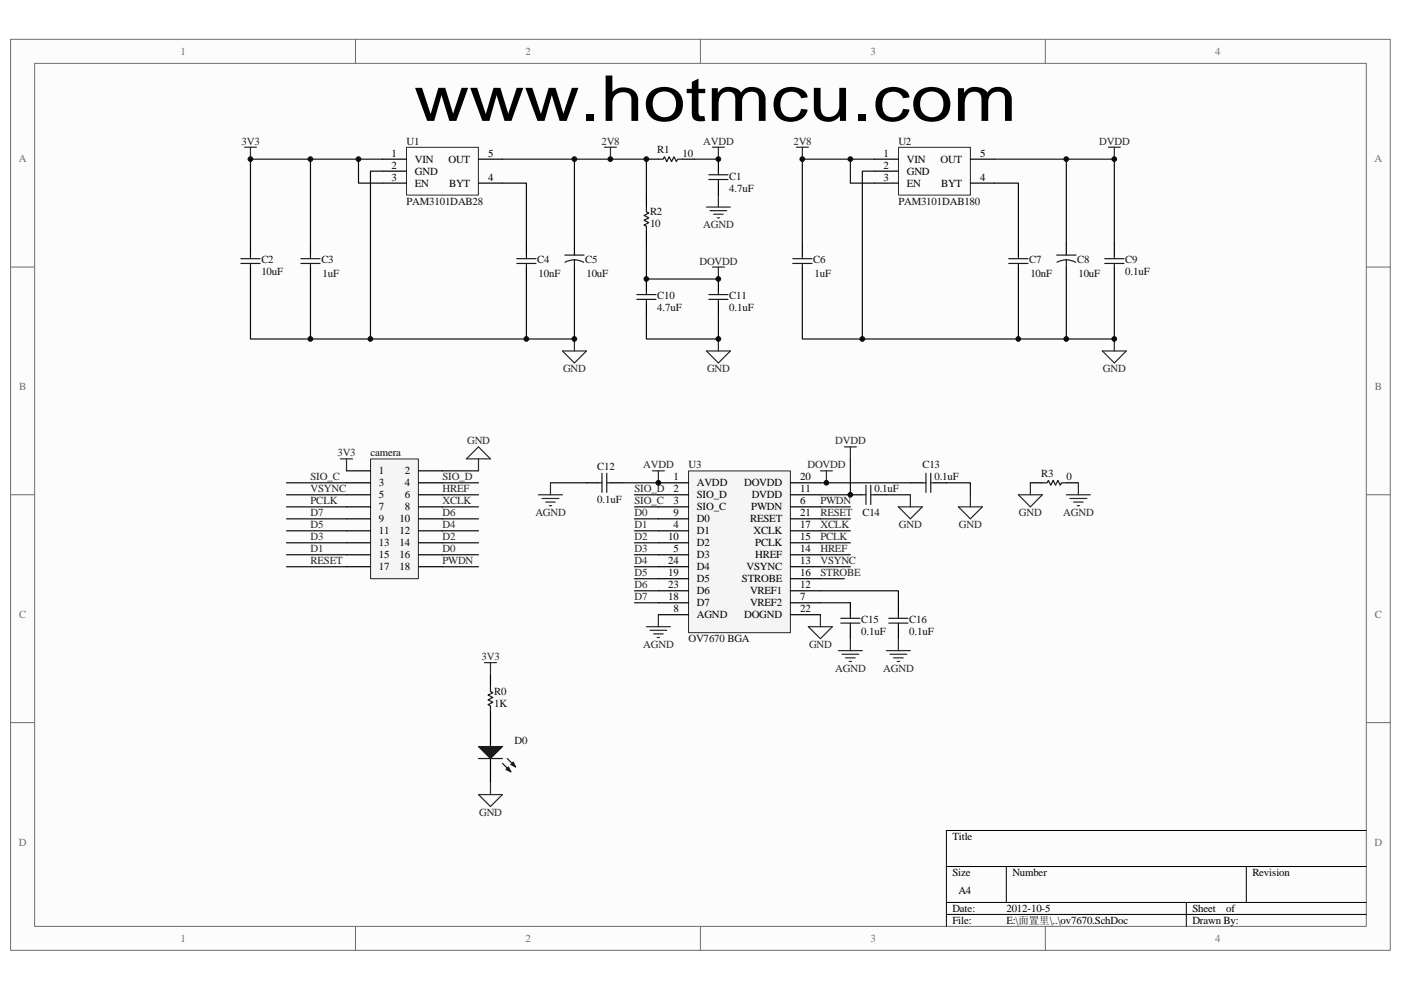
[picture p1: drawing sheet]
<svg xmlns="http://www.w3.org/2000/svg" width="297mm" height="210mm" viewBox="0 0 297 210" stroke-linecap="round" stroke-linejoin="round" font-family="sans-serif">
<path d="M2.3 8.4h292.5v193.2h-292.5z" fill="#fcfcfc"/>
<g fill="none" stroke="#6e6e6e" stroke-width=".21">
<path d="M2.2 8.3h292.6v193.3h-292.6zM7.3 13.4h282.4v183.1h-282.4zM75.4 8.3v5.1M148.5 8.3v5.1M221.6 8.3v5.1M2.2 56.6h5.1M289.7 56.6h5.1M2.2 104.9h5.1M289.7 104.9h5.1M2.2 153.3h5.1M289.7 153.3h5.1M75.4 196.5v5.1"/>
<path d="M148.5 196.5v5.1M221.6 196.5v5.1"/>
</g>
<path d="M289.7 176.1h-89v20.4M200.7 183.8h89M200.7 191.4h89M200.7 194h89M213.4 183.8v7.6M251.5 191.4v5.1M264.2 183.8v7.6" fill="none" stroke="#000" stroke-width=".21"/>
<g fill="none" stroke="#0e0e0e" stroke-width=".25">
<path d="M93.8 99.9h7.6M60.7 110h12.8M60.7 112.6h12.8M60.7 115.1h12.8M60.7 117.7h12.8M60.7 102.4h12.8M60.7 104.9h12.8M60.7 107.5h12.8M93.8 110h7.6M93.8 112.6h7.6M93.8 115.1h7.6M93.8 117.7h7.6"/>
<path d="M93.8 102.4h7.6M93.8 104.9h7.6M93.8 107.5h7.6M60.7 120.2h12.8M93.8 120.2h7.6"/>
</g>
<path d="M72.2 97.3h2.5M73.5 97.3v2.6" fill="none" stroke="#262626" stroke-width=".25"/>
<path d="M78.6 97.4h10.1v25.3h-10.1z" fill="#f5f5f5"/>
<path d="M78.6 97.3h10.1v25.4h-10.1z" fill="none" stroke="#262626" stroke-width=".21"/>
<g fill="none" stroke="#000" stroke-width=".25">
<path d="M65.8 51.6v2.5M65.8 56.6v2.6M73.5 99.9h5M88.7 99.9h5.1M73.5 102.4h5M73.5 104.9h5M73.5 107.5h5M73.5 110h5M73.5 112.6h5M73.5 115.1h5M73.5 117.7h5M88.7 102.4h5.1"/>
<path d="M88.7 104.9h5.1M88.7 107.5h5.1M88.7 110h5.1M88.7 112.6h5.1M88.7 115.1h5.1M88.7 117.7h5.1M73.5 120.2h5M88.7 120.2h5.1"/>
</g>
<path d="M63.8 54.9h4.1M63.8 55.9h4.1M65.8 54.1v.8M65.8 55.9v.7" fill="none" stroke="#1c1c1c" stroke-width=".25"/>
<path d="M86.2 31.3h15.2v10.1h-15.2z" fill="#fcfcfc"/>
<path d="M86.2 31.2h15.2v10.2h-15.2z" fill="none" stroke="#262626" stroke-width=".21"/>
<path d="M81.1 33.8h5.1M81.1 36.3h5.1M81.1 38.8h5.1M101.4 33.8h5.1M101.4 38.8h5.1M111.6 51.6v2.5M111.6 56.6v2.6M170.1 51.6v2.5M170.1 56.6v2.6" fill="none" stroke="#000" stroke-width=".25"/>
<path d="M76 33.8v5h5.1" fill="none" stroke="#0e0e0e" stroke-width=".25"/>
<path d="M109.6 54.9h4M109.6 55.9h4M111.6 54.1v.8M111.6 55.9v.7M168.1 54.9h4.1M168.1 55.9h4.1M170.1 54.1v.8M170.1 55.9v.7" fill="none" stroke="#1c1c1c" stroke-width=".25"/>
<path d="M128.1 31.2h2.6M129.4 31.2v2.6M149.8 43.9h5.1M150.5 44.7h3.6M151.3 45.4h2M152.1 46.2h.5M152.3 41.4v2.5" fill="none" stroke="#262626" stroke-width=".25"/>
<path d="M190.5 31.3h15.2v10.1h-15.2z" fill="#fcfcfc"/>
<path d="M190.5 31.2h15.2v10.2h-15.2z" fill="none" stroke="#262626" stroke-width=".21"/>
<g fill="none" stroke="#000" stroke-width=".25">
<path d="M137.1 33.8h2.5M144.7 33.8h2.5M152.3 33.8v2.5M152.3 38.8v2.6M185.4 33.8h5.1M185.4 36.3h5.1M185.4 38.8h5.1M205.7 33.8h5.1M205.7 38.8h5.1M53.1 51.6v2.5M53.1 56.6v2.6M121.8 51.6v2.5"/>
<path d="M121.8 56.6v2.6M137.1 41.4v2.5M137.1 49v2.6M137.1 59.2v2.5M152.3 59.2v2.5M215.9 51.6v2.5M215.9 56.6v2.6M226.1 51.6v2.5M226.1 56.6v2.6M236.3 51.6v2.5M236.3 56.6v2.6M137.1 64.3v2.5"/>
<path d="M152.3 64.3v2.5M124.3 102.4h2.6M129.4 102.4h2.6M180.3 104.9h2.5M185.4 104.9h2.5M193 102.4h2.6M198.1 102.4h2.6M218.5 102.4h2.5M226.1 102.4h2.5M180.3 127.8v2.6M180.3 132.9v2.6M190.5 127.8v2.6"/>
<path d="M190.5 132.9v2.6"/>
</g>
<g fill="none" stroke="#0e0e0e" stroke-width=".25">
<path d="M65.8 33.8h-12.7v17.8M81.1 33.8h-15.3v17.8M81.1 36.3h-2.6v35.6h-25.4v-12.7M106.5 33.8h15.3v17.8M106.5 38.8h5.1v12.8M121.8 33.8h15.3v7.6M147.2 33.8h5.1M180.3 33.8v5h5.1M185.4 33.8h-15.3v17.8M185.4 36.3h-2.6v35.6h-12.7v-12.7M210.8 33.8h15.3v17.8M210.8 38.8h5.1v12.8"/>
<path d="M226.1 33.8h10.2v17.8M65.8 59.2v12.7M111.6 59.2v12.7h-33.1M121.8 59.2v12.7h-10.2M137.1 51.6v7.6h15.2M215.9 59.2v12.7h-33.1M226.1 59.2v12.7h-10.2M236.3 59.2v12.7h-10.2M137.1 66.8v5.1h15.2v-5.1M180.3 97.3v7.6h-6.4M116.7 102.4h7.6M132 102.4h7.6"/>
<path d="M134.5 104.9h5.1M134.5 107.5h5.1M134.5 110h5.1M134.5 112.6h5.1M134.5 115.1h5.1M134.5 117.7h5.1M173.9 102.4h19.1M173.9 107.5h6.4M173.9 110h6.4M173.9 112.6h6.4M173.9 115.1h6.4M173.9 117.7h6.4"/>
<path d="M187.9 104.9h5.1M200.7 102.4h5v2.5M134.5 120.2h5.1M134.5 122.7h5.1M134.5 127.8h5.1M134.5 125.3h5.1M173.9 125.3h16.6v2.5M173.9 120.2h6.4M173.9 122.7h5.1M173.9 127.8h6.4"/>
</g>
<g fill="none" stroke="#1c1c1c" stroke-width=".25">
<path d="M139.6 33.8h1l.3-.5 .5 1 .5-1 .5 1 .5-1 .5 1 .3-.5h1M150.3 38.1h4M150.3 37.1h4M152.3 36.3v.8M152.3 38.1v.7M51.1 54.9h4M51.1 55.9h4M53.1 54.1v.8M53.1 55.9v.7M119.8 54.1h4M119.8 55.6l1.2-.4 .8-.1 1.2 .2 .8 .3M121.8 55.1v1.5"/>
<path d="M137.1 43.9v1l.5 .3-1.1 .5 1.1 .5-1.1 .5 1.1 .5-1.1 .5 .6 .3v1M213.9 54.9h4M213.9 55.9h4M215.9 54.1v.8M215.9 55.9v.7M224 54.1h4.1M224.1 55.6l1.2-.4 .8-.1 1.2 .2 .8 .3M226.1 55.1v1.5M234.2 54.9h4.1M234.2 55.9h4.1M236.3 54.1v.8M236.3 55.9v.7"/>
<path d="M135 62.5h4.1M135 63.5h4.1M137.1 61.7v.8M137.1 63.5v.8M150.3 63.5h4M150.3 62.5h4M152.3 61.7v.8M152.3 63.5v.8M126.9 102.4h.7M127.6 100.4v4M128.6 100.4v4M128.6 102.4h.8"/>
<path d="M182.8 104.9h.8M183.6 102.9v4.1M184.6 104.9h.8M184.6 102.9v4.1M195.6 102.4h.7M196.3 100.4v4M197.3 100.4v4M197.3 102.4h.8M221 102.4h1l.3-.5 .5 1 .5-1 .5 1 .5-1 .5 1 .3-.5h1M178.3 132.2h4M178.3 131.1h4M180.3 130.4v.7"/>
<path d="M180.3 132.2v.7M188.4 131.1h4.1M188.4 132.2h4.1M190.5 130.4v.7M190.5 132.2v.7"/>
</g>
<g fill="none" stroke="#262626" stroke-width=".25">
<path d="M51.8 31.2h2.6M53.1 31.2v2.6M151 31.2h2.6M152.3 31.2v2.6M168.8 31.2h2.6M170.1 31.2v2.6M235 31.2h2.5M236.3 31.2v2.6M151 56.6h2.6M152.3 56.6v2.6M119.2 74.4h5.1l-2.5 2.6zM121.8 71.9v2.5"/>
<path d="M149.8 74.4h5.1l-2.6 2.6zM152.3 71.9v2.5M233.7 74.4h5.1l-2.5 2.6zM236.3 71.9v2.5M98.9 97.3l2.5-2.5 2.6 2.5zM101.4 97.3v2.6M138.3 99.9h2.6M139.6 99.9v2.5M173.9 99.9h2.6M175.2 99.9v2.5M179 94.8h2.6M180.3 94.8v2.5"/>
<path d="M114.1 104.9h5.1M114.9 105.7h3.6M115.7 106.5h2M116.5 107.3h.5M116.7 102.4v2.5M190.5 107.5h5.1l-2.6 2.5zM193 104.9v2.6M203.2 107.5h5.1l-2.6 2.5zM205.7 104.9v2.6M215.9 104.9h5.1l-2.5 2.6zM218.5 102.4v2.5M226.1 104.9h5.1"/>
<path d="M226.8 105.7h3.6M227.6 106.5h2.1M228.4 107.3h.5M228.6 102.4v2.5M137.1 132.9h5M137.8 133.7h3.6M138.6 134.5h2M139.3 135.2h.5M139.6 130.4v2.5M171.4 132.9h5.1l-2.6 2.6zM173.9 130.4v2.5"/>
</g>
<path d="M146 99.9h21.6v34.3h-21.6z" fill="#f5f5f5"/>
<path d="M146 99.9h21.6v34.3h-21.6z" fill="none" stroke="#262626" stroke-width=".21"/>
<g fill="none" stroke="#000" stroke-width=".25">
<path d="M139.6 102.4h6.4M139.6 104.9h6.4M139.6 107.5h6.4M139.6 110h6.4M139.6 112.6h6.4M139.6 115.1h6.4M139.6 117.7h6.4M167.6 102.4h6.3M167.6 104.9h6.3M167.6 107.5h6.3M167.6 110h6.3M167.6 112.6h6.3"/>
<path d="M167.6 115.1h6.3M167.6 117.7h6.3M139.6 120.2h6.4M139.6 122.7h6.4M139.6 125.3h6.4M139.6 127.8h6.4M139.6 130.4h6.4M167.6 120.2h6.3M167.6 122.7h6.3M167.6 125.3h6.3M167.6 127.8h6.3M167.6 130.4h6.3"/>
<path d="M104 143.1v2.5M104 150.7v7.6M104 160.9v5.1"/>
</g>
<g fill="none" stroke="#262626" stroke-width=".25">
<path d="M177.8 138h5M178.5 138.8h3.6M179.3 139.5h2M180.3 135.5v2.5M187.9 138h5.1M188.7 138.8h3.6M189.5 139.5h2M190.5 135.5v2.5M102.7 140.5h2.6M104 140.5v2.6M180 140.3h.5M190.2 140.3h.5"/>
<path d="M101.4 168.5h5.1l-2.5 2.6zM104 166v2.5"/>
</g>
<path d="M104 145.6v1.1l.5 .2-1 .5 1 .5-1 .5 1 .5-1 .6 .5 .2v1M101.4 160.9h5.1M106.5 161.9l1.8 1.8M107.5 160.9l1.8 1.8" fill="none" stroke="#1c1c1c" stroke-width=".25"/>
<g fill="#1c1c1c" stroke="#1c1c1c" stroke-width=".25">
<path d="M101.4 158.3h5.1l-2.5 2.6z"/>
<path d="M107.8 162.7l.5 1-1-.5z"/>
<path d="M108.3 162.2l.5-.6 .5 1.1z"/>
</g>
<g fill="#0e0e0e" stroke="#0e0e0e" stroke-width=".21">
<circle cx="53.1" cy="33.7" r=".49"/>
<circle cx="65.8" cy="71.9" r=".5"/>
<circle cx="65.8" cy="33.7" r=".5"/>
<circle cx="76" cy="33.7" r=".5"/>
<circle cx="78.5" cy="71.9" r=".5"/>
<circle cx="111.6" cy="71.9" r=".49"/>
<circle cx="121.8" cy="71.9" r=".5"/>
<circle cx="121.8" cy="33.7" r=".5"/>
<circle cx="129.4" cy="33.7" r=".49"/>
<circle cx="137" cy="59.2" r=".5"/>
<circle cx="137" cy="33.7" r=".5"/>
<circle cx="139.6" cy="102.4" r=".49"/>
<circle cx="152.3" cy="71.9" r=".49"/>
<circle cx="152.3" cy="59.2" r=".49"/>
<circle cx="152.3" cy="33.7" r=".49"/>
<circle cx="170.1" cy="33.7" r=".49"/>
<circle cx="175.2" cy="102.4" r=".5"/>
<circle cx="180.3" cy="104.9" r=".49"/>
<circle cx="180.3" cy="33.7" r=".49"/>
<circle cx="182.8" cy="71.9" r=".49"/>
<circle cx="215.9" cy="71.9" r=".49"/>
<circle cx="226.1" cy="71.9" r=".49"/>
<circle cx="226.1" cy="33.7" r=".49"/>
<circle cx="236.2" cy="71.9" r=".5"/>
<circle cx="236.2" cy="33.7" r=".5"/>
</g>
<text font-size="13.4" x="87.8" y="25.6">www.hotmcu.com</text>
<g font-size="2.3" fill="#706f64">
<text x="38.3" y="11.6">1</text>
<text x="111.4" y="11.6">2</text>
<text x="184.5" y="11.6">3</text>
<text x="257.7" y="11.6">4</text>
<text x="4" y="34.5">A</text>
<text x="291.4" y="34.5">A</text>
<text x="4" y="82.8">B</text>
<text x="291.5" y="82.8">B</text>
<text x="4" y="131.1">C</text>
<text x="291.5" y="131.1">C</text>
<text x="4" y="179.4">D</text>
<text x="291.4" y="179.4">D</text>
<text x="38.3" y="199.8">1</text>
<text x="111.4" y="199.8">2</text>
<text x="184.5" y="199.8">3</text>
<text x="257.7" y="199.8">4</text>
</g>
<g font-size="2.3" fill="#262626">
<text x="51.2" y="30.7">3V3</text>
<text x="127.5" y="30.7">2V8</text>
<text x="149.1" y="30.7">AVDD</text>
<text x="168.2" y="30.7">2V8</text>
<text x="233.1" y="30.7">DVDD</text>
<text x="149.1" y="48.5">AGND</text>
<text x="148.3" y="56.1">DOVDD</text>
<text x="119.4" y="79">GND</text>
<text x="149.9" y="79">GND</text>
<text x="233.8" y="79">GND</text>
<text x="99" y="94.3">GND</text>
<text x="177.1" y="94.3">DVDD</text>
<text x="65.8" y="101.9">SIO_C</text>
<text x="71.6" y="96.8">3V3</text>
<text x="93.8" y="101.9">SIO_D</text>
<text x="136.4" y="99.4">AVDD</text>
<text x="171.2" y="99.4">DOVDD</text>
<text x="65.8" y="104.4">VSYNC</text>
<text x="65.8" y="107">PCLK</text>
<text x="93.8" y="104.4">HREF</text>
<text x="93.8" y="107">XCLK</text>
<text x="134.5" y="104.4">SIO_D</text>
<text x="134.5" y="107">SIO_C</text>
<text x="173.9" y="107">PWDN</text>
<text x="65.8" y="109.5">D7</text>
<text x="65.8" y="112.1">D5</text>
<text x="93.8" y="109.5">D6</text>
<text x="93.8" y="112.1">D4</text>
<text x="113.5" y="109.5">AGND</text>
<text x="134.5" y="109.5">D0</text>
<text x="134.5" y="112.1">D1</text>
<text x="173.9" y="109.5">RESET</text>
<text x="173.9" y="112.1">XCLK</text>
<text x="190.6" y="112">GND</text>
<text x="203.3" y="112">GND</text>
<text x="216" y="109.5">GND</text>
<text x="225.4" y="109.5">AGND</text>
<text x="65.8" y="114.6">D3</text>
<text x="65.8" y="117.2">D1</text>
<text x="65.8" y="119.7">RESET</text>
<text x="93.8" y="114.6">D2</text>
<text x="93.8" y="117.2">D0</text>
<text x="93.8" y="119.7">PWDN</text>
<text x="134.5" y="114.6">D2</text>
<text x="134.5" y="117.2">D3</text>
<text x="134.5" y="119.7">D4</text>
<text x="173.9" y="114.6">PCLK</text>
<text x="173.9" y="117.1">HREF</text>
<text x="173.9" y="119.7">VSYNC</text>
<text x="134.5" y="122.2">D5</text>
<text x="134.5" y="124.8">D6</text>
<text x="173.9" y="122.2">STROBE</text>
<text x="134.5" y="127.3">D7</text>
<text x="136.4" y="137.5">AGND</text>
<text x="171.5" y="137.5">GND</text>
<text x="102.1" y="140">3V3</text>
<text x="177.1" y="142.5">AGND</text>
<text x="187.3" y="142.5">AGND</text>
<text x="101.6" y="173">GND</text>
</g>
<g font-size="2.3">
<text x="83" y="33.3">1</text>
<text x="83" y="35.8">2</text>
<text x="88" y="34.5">VIN</text>
<text x="95.1" y="34.5">OUT</text>
<text x="103.5" y="33.3">5</text>
<text x="187.3" y="33.3">1</text>
<text x="187.3" y="35.8">2</text>
<text x="192.3" y="34.5">VIN</text>
<text x="199.4" y="34.5">OUT</text>
<text x="207.8" y="33.3">5</text>
<text x="83" y="38.3">3</text>
<text x="88" y="37.1">GND</text>
<text x="88" y="39.6">EN</text>
<text x="95.2" y="39.6">BYT</text>
<text x="103.5" y="38.3">4</text>
<text x="187.3" y="38.3">3</text>
<text x="192.3" y="37.1">GND</text>
<text x="192.3" y="39.6">EN</text>
<text x="199.5" y="39.6">BYT</text>
<text x="207.8" y="38.3">4</text>
<text x="80.3" y="100.6">1</text>
<text x="85.8" y="100.6">2</text>
<text x="142.8" y="101.9">1</text>
<text x="169.6" y="101.9">20</text>
<text x="80.3" y="103.2">3</text>
<text x="80.3" y="105.7">5</text>
<text x="85.8" y="103.2">4</text>
<text x="85.8" y="105.7">6</text>
<text x="142.8" y="104.4">2</text>
<text x="142.8" y="107">3</text>
<text x="147.7" y="103.2">AVDD</text>
<text x="147.7" y="105.7">SIO_D</text>
<text x="157.8" y="103.2">DOVDD</text>
<text x="159.4" y="105.7">DVDD</text>
<text x="169.6" y="104.4">11</text>
<text x="169.6" y="107">6</text>
<text x="80.3" y="108.2">7</text>
<text x="80.3" y="110.8">9</text>
<text x="80.3" y="113.3">11</text>
<text x="84.7" y="110.8">10</text>
<text x="84.7" y="113.3">12</text>
<text x="85.8" y="108.2">8</text>
<text x="142.8" y="109.5">9</text>
<text x="142.8" y="112.1">4</text>
<text x="147.7" y="108.2">SIO_C</text>
<text x="147.7" y="110.8">D0</text>
<text x="147.7" y="113.3">D1</text>
<text x="159" y="110.8">RESET</text>
<text x="159.3" y="108.2">PWDN</text>
<text x="159.8" y="113.3">XCLK</text>
<text x="169.6" y="109.5">21</text>
<text x="169.6" y="112.1">17</text>
<text x="80.3" y="115.9">13</text>
<text x="80.3" y="118.4">15</text>
<text x="84.7" y="115.9">14</text>
<text x="84.7" y="118.4">16</text>
<text x="141.7" y="114.6">10</text>
<text x="141.7" y="119.7">24</text>
<text x="142.8" y="117.2">5</text>
<text x="147.7" y="115.9">D2</text>
<text x="147.7" y="118.4">D3</text>
<text x="160.1" y="115.9">PCLK</text>
<text x="160.1" y="118.4">HREF</text>
<text x="169.6" y="114.6">15</text>
<text x="169.6" y="117.2">14</text>
<text x="169.6" y="119.7">13</text>
<text x="80.3" y="121">17</text>
<text x="84.7" y="121">18</text>
<text x="141.7" y="122.2">19</text>
<text x="141.7" y="124.8">23</text>
<text x="147.7" y="121">D4</text>
<text x="147.7" y="123.5">D5</text>
<text x="157.3" y="123.5">STROBE</text>
<text x="158.3" y="121">VSYNC</text>
<text x="169.6" y="122.2">16</text>
<text x="169.6" y="124.8">12</text>
<text x="141.7" y="127.3">18</text>
<text x="142.8" y="129.9">8</text>
<text x="147.7" y="126">D6</text>
<text x="147.7" y="128.6">D7</text>
<text x="147.7" y="131.1">AGND</text>
<text x="157.8" y="131.1">DOGND</text>
<text x="159" y="126">VREF1</text>
<text x="159" y="128.6">VREF2</text>
<text x="169.6" y="129.9">22</text>
<text x="169.6" y="127.3">7</text>
<text x="201.9" y="178.1">Title</text>
<text x="201.9" y="185.8">Size</text>
<text x="214.6" y="185.8">Number</text>
<text x="265.5" y="185.8">Revision</text>
<text x="203.2" y="189.6">A4</text>
<text x="201.9" y="193.4">Date:</text>
<text x="201.9" y="195.9">File:</text>
<text x="213.4" y="193.4">2012-10-5</text>
<text x="213.4" y="195.9">E:\面置里\..\ov7670.SchDoc</text>
<text x="252.8" y="195.9">Drawn By:</text>
<text x="252.8" y="193.4">Sheet</text>
<text x="259.9" y="193.4">of</text>
</g>
<g font-size="2.3" fill="#0e0e0e">
<text x="86.2" y="30.7">U1</text>
<text x="139.4" y="32.5">R1</text>
<text x="144.7" y="33.3">10</text>
<text x="190.5" y="30.7">U2</text>
<text x="154.6" y="40.6">4.7uF</text>
<text x="154.6" y="38.1">C1</text>
<text x="86.2" y="43.4">PAM3101DAB28</text>
<text x="137.8" y="45.7">R2</text>
<text x="190.5" y="43.4">PAM3101DAB180</text>
<text x="137.8" y="48.2">10</text>
<text x="55.4" y="58.4">10uF</text>
<text x="55.4" y="55.9">C2</text>
<text x="68.1" y="55.9">C3</text>
<text x="68.4" y="58.7">1uF</text>
<text x="113.9" y="55.9">C4</text>
<text x="114.2" y="58.7">10nF</text>
<text x="124.1" y="55.9">C5</text>
<text x="124.4" y="58.7">10uF</text>
<text x="172.4" y="55.9">C6</text>
<text x="172.7" y="58.7">1uF</text>
<text x="218.2" y="55.9">C7</text>
<text x="218.5" y="58.7">10nF</text>
<text x="228.4" y="55.9">C8</text>
<text x="228.6" y="58.7">10uF</text>
<text x="238.6" y="58.4">0.1uF</text>
<text x="238.6" y="55.9">C9</text>
<text x="139.4" y="63.5">C10</text>
<text x="154.6" y="63.5">C11</text>
<text x="139.4" y="66">4.7uF</text>
<text x="154.6" y="66">0.1uF</text>
<text x="78.5" y="96.8">camera</text>
<text x="126.6" y="99.6">C12</text>
<text x="146" y="99.4">U3</text>
<text x="195.6" y="99.4">C13</text>
<text x="198.1" y="101.9">0.1uF</text>
<text x="220.7" y="101.1">R3</text>
<text x="226.1" y="101.9">0</text>
<text x="126.6" y="106.7">0.1uF</text>
<text x="185.4" y="104.4">0.1uF</text>
<text x="182.9" y="109.5">C14</text>
<text x="146" y="136.2">OV7670 BGA</text>
<text x="182.6" y="134.7">0.1uF</text>
<text x="182.6" y="132.2">C15</text>
<text x="192.8" y="134.7">0.1uF</text>
<text x="192.8" y="132.2">C16</text>
<text x="104.8" y="150">1K</text>
<text x="104.8" y="147.4">R0</text>
<text x="109.1" y="157.8">D0</text>
</g>
</svg>
